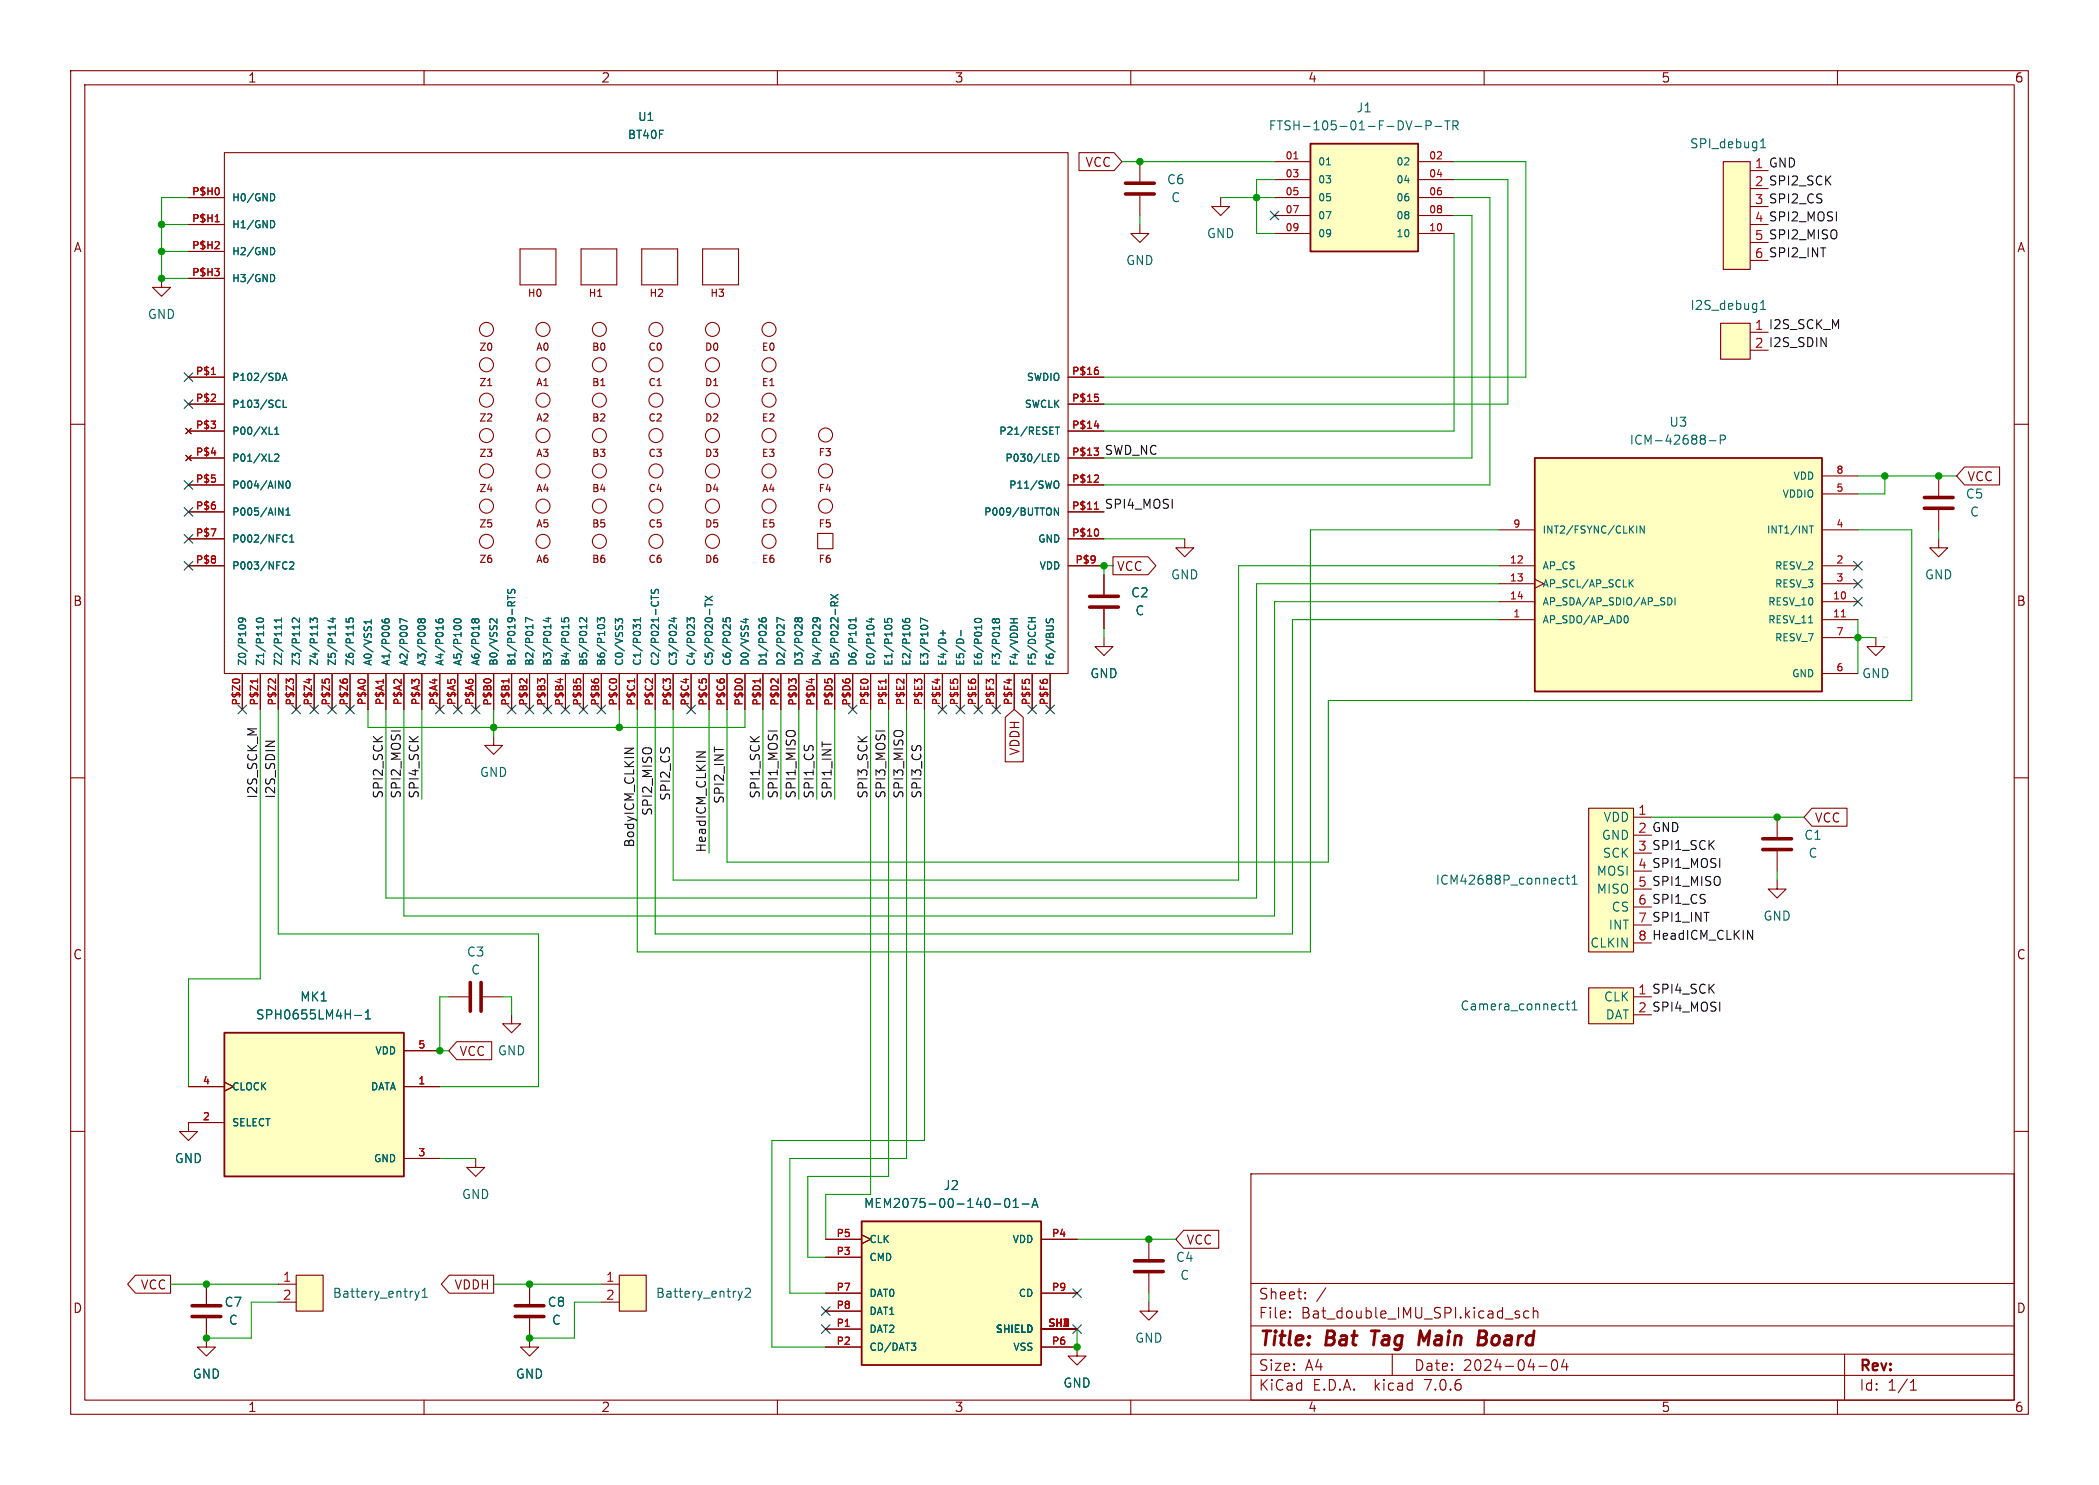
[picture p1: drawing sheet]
<svg xmlns="http://www.w3.org/2000/svg" width="297mm" height="210mm" viewBox="0 0 297 210" stroke-linecap="round" stroke-linejoin="round" font-family="sans-serif">
<g fill="none" stroke="#840000" stroke-width=".15">
<path d="M10 10h277v190h-277zM12 12h273v186h-273zM60 10v2M110 10v2M160 10v2M210 10v2M260 10v2M22.9 39.4v1.2h1.2l-1.2 1.3-1.3-1.3h1.3M26.7 27.9h5M26.7 31.8h5M26.7 35.6h5M26.7 39.4h5"/>
<path d="M31.7 21.6h119.4v73.7h-119.4zM73.6 35.2h5.1v5.1h-5.1zM82.2 35.2h5.1v5.1h-5.1zM90.8 35.2h5.1v5.1h-5.1zM99.4 35.2h5.1v5.1h-5.1zM152.7 21.6h4.9l1.1 1.3-1.1 1.2h-4.9zM161.3 31.8v1.2h1.3l-1.3 1.3-1.3-1.3h1.3M161.3 22.9v2.8M161.3 27.7v2.8M172.7 27.9v1.3h1.3l-1.3 1.3-1.3-1.3h1.3M180.3 27.9h5.1M180.3 22.9h5.1"/>
<path d="M180.3 25.4h5.1M180.3 30.5h5.1M180.3 33h5.1M200.7 27.9h5M200.7 22.9h5M200.7 25.4h5M200.7 30.5h5M200.7 33h5M243.8 22.9h3.8v15.2h-3.8zM247.6 24.1h2.6M247.6 29.2h2.6M247.6 34.3h2.6"/>
<path d="M247.6 36.8h2.6M10 60h2M26.7 53.3h5M26.7 57.2h5M69 54.5h.6M151.1 53.3h5.1M151.1 57.2h5.1M243.5 45.7h4.1v5.1h-4.1zM247.6 47h2.6M285 60h2M26.3 60.6l.8 .7M26.3 64.4l.8 .8"/>
<path d="M26.7 76.2h5M26.7 72.4h5M26.7 68.6h5M26.7 64.8h5M26.7 61h5M27.1 60.6l-.8 .7M27.1 64.4l-.8 .8M115.7 75.4h2.2v2.2h-2.2zM151.1 76.2h5.1M151.1 72.4h5.1M151.1 68.6h5.1M151.1 64.8h5.1"/>
<path d="M151.1 61h5.1M157.5 78.7h4.9l1.2 1.3-1.2 1.3h-4.9zM167.6 76.2v1.3h1.3l-1.3 1.2-1.2-1.2h1.2M212.1 74.9h5.1M257.8 74.9h5.1M257.8 69.9h5.1M257.8 67.3h5.1M274.3 76.2v1.3h1.3l-1.3 1.2-1.3-1.2h1.3M274.3 67.3v2.8M274.3 72.1v2.8M278 66h4.9v2.6h-4.9l-1.1-1.3zM26.7 80h5"/>
<path d="M34.3 95.3v5M36.8 95.3v5M39.4 95.3v5M41.9 95.3v5M44.4 95.3v5M47 95.3v5M49.5 95.3v5M52.1 95.3v5M54.6 95.3v5M57.1 95.3v5M59.7 95.3v5M62.2 95.3v5"/>
<path d="M64.8 95.3v5M67.3 95.3v5M69.8 95.3v5M72.4 95.3v5M74.9 95.3v5M77.5 95.3v5M80 95.3v5M82.5 95.3v5M85.1 95.3v5M87.6 95.3v5M90.2 95.3v5M92.7 95.3v5"/>
<path d="M95.2 95.3v5M97.8 95.3v5M100.3 95.3v5M102.9 95.3v5M105.4 95.3v5M107.9 95.3v5M110.5 95.3v5M113 95.3v5M115.6 95.3v5M118.1 95.3v5M120.6 95.3v5M123.2 95.3v5"/>
<path d="M125.7 95.3v5M128.3 95.3v5M130.8 95.3v5M133.3 95.3v5M135.9 95.3v5M138.4 95.3v5M141 95.3v5M143.5 95.3v5M146 95.3v5M148.6 95.3v5M151.1 80h5.1M156.2 90.2v1.2h1.3l-1.3 1.3-1.3-1.3h1.3"/>
<path d="M156.2 81.3v2.8M156.2 86.1v2.8M212.1 80h5.1M212.1 87.6h5.1M212.1 85.1h5.1M212.1 82.6h5.1M217.2 81.9l1.2 .7-1.2 .6M257.8 80h5.1M257.8 87.6h5.1M257.8 85.1h5.1M257.8 82.6h5.1M257.8 95.3h5.1"/>
<path d="M257.8 90.2h5.1M265.4 90.2v1.2h1.3l-1.3 1.3-1.2-1.3h1.2M10 110h2M69.8 104.1v1.3h1.3l-1.3 1.3-1.2-1.3h1.2M142.2 101.4l1.3-1.1 1.3 1.1v6.3h-2.6zM224.8 114.3h6.3v20.3h-6.3zM231.1 115.6h2.6M251.5 115.6v2.8M256.4 114.3h4.9v2.5h-4.9l-1.1-1.2zM285 110h2M224.8 139.7h6.3v5.1h-6.3zM231.1 120.7h2.6"/>
<path d="M231.1 125.7h2.6M231.1 128.3h2.6M231.1 130.8h2.6M231.1 133.4h2.6M251.5 124.5v1.2h1.2l-1.2 1.3-1.3-1.3h1.3M251.5 120.4v2.8M10 160h2M26.7 153.7h5M31.7 153l1.3 .7-1.3 .6M31.7 158.8h-5v1.2h1.2l-1.2 1.3-1.3-1.3h1.3M57.1 153.7h5.1M57.1 148.6h5.1"/>
<path d="M63.5 141h2.8M64.6 147.3h5v2.6h-5l-1.1-1.3zM68.3 141h2.8M72.4 143.5v1.3h1.3l-1.3 1.3-1.3-1.3h1.3M231.1 141h2.6M285 160h2M57.1 163.8h5.1M67.3 163.8v1.3h1.3l-1.3 1.3-1.3-1.3h1.3M116.8 177.8h5.1M116.8 175.3h5.1M121.9 174.6l1.3 .7-1.3 .6M147.3 175.3h5.1"/>
<path d="M162.6 175.3v2.8M167.5 174h4.9v2.5h-4.9l-1.1-1.2zM177 166h108v32h-108zM19.2 180.3h4.9v2.6h-4.9l-1.1-1.3zM29.2 186.4v4.1h1.3l-1.3 1.3-1.3-1.3h1.3M29.2 181.6v2.8M39.4 181.6h2.5M39.4 184.2h2.5M41.9 180.3h3.8v5.1h-3.8zM60 198v2M63.6 180.3h6.2v2.6h-6.2l-1.2-1.3zM74.9 186.4v4.1h1.3l-1.3 1.3-1.2-1.3h1.2"/>
<path d="M74.9 181.6v2.8M85.1 181.6h2.5M85.1 184.2h2.5M87.6 180.3h3.8v5.1h-3.8zM110 198v2M116.8 188h5.1M116.8 190.5h5.1M116.8 182.9h5.1M116.8 185.4h5.1M147.3 190.5h5.1v1.3h1.3l-1.3 1.2-1.3-1.2h1.3M147.3 188h5.1M147.3 182.9h5.1"/>
<path d="M160 198v2M162.6 184.2v1.2h1.2l-1.2 1.3-1.3-1.3h1.3M162.6 180.1v2.8M177 194.5h108M177 191.5h108M177 187.5h108M177 181.5h108M182.5 186.3h.1l-.1 .1M182.5 186.3v.1M182.5 185.5v.1M182.5 185.5h.1l-.1 .1M184.7 183.6v.1"/>
<path d="M184.7 183.6h-.1l.1 .1M184.7 182.8v.1M184.7 182.8h-.1l.1 .1M187.6 182.1l-1.3 2M197 191.5v3M210 198v2M214.6 185.9l.4 .1v.2l-.2 .2h-.3M214.6 185.4l.4 .1M216.3 185.5l-.4-.1-.3 .3v.4l.1 .2 .2 .1 .4-.1M217 185.5a.37 .37 0 0 1 .6 .1v.8M217 184.9v1.5M217.7 193.2h1.2"/>
<path d="M219.7 192.4a.36 .36 0 0 1 .3-.1 .36 .36 0 0 1 .3 .3 .77 .77 0 0 1-.4 1.2 .91 .91 0 0 1-.2-1.4zM221.3 192.2l-.3 1.1h.9M221.7 192.8v1M260 198v2M261 191.5v6.5M270.3 196.6h.9M270.3 195.5l.4-.4v1.5"/>
<circle cx="68.8" cy="51.6" r=".99"/>
<circle cx="68.8" cy="56.6" r=".99"/>
<circle cx="68.8" cy="46.6" r=".99"/>
<circle cx="76.8" cy="46.6" r=".99"/>
<circle cx="76.8" cy="56.6" r=".99"/>
<circle cx="76.8" cy="51.6" r=".99"/>
<circle cx="84.8" cy="56.6" r=".99"/>
<circle cx="84.8" cy="51.6" r=".99"/>
<circle cx="84.8" cy="46.6" r=".99"/>
<circle cx="92.8" cy="46.6" r=".99"/>
<circle cx="92.8" cy="51.6" r=".99"/>
<circle cx="92.8" cy="56.6" r=".99"/>
<circle cx="100.8" cy="56.6" r=".99"/>
<circle cx="100.8" cy="46.6" r=".99"/>
<circle cx="100.8" cy="51.6" r=".99"/>
<circle cx="108.8" cy="51.6" r=".99"/>
<circle cx="108.8" cy="56.6" r=".99"/>
<circle cx="108.8" cy="46.6" r=".99"/>
<circle cx="68.8" cy="76.6" r=".99"/>
<circle cx="68.8" cy="61.6" r=".99"/>
<circle cx="68.8" cy="71.6" r=".99"/>
<circle cx="68.8" cy="66.6" r=".99"/>
<circle cx="76.8" cy="71.6" r=".99"/>
<circle cx="76.8" cy="66.6" r=".99"/>
<circle cx="76.8" cy="76.6" r=".99"/>
<circle cx="76.8" cy="61.6" r=".99"/>
<circle cx="84.8" cy="76.6" r=".99"/>
<circle cx="84.8" cy="61.6" r=".99"/>
<circle cx="84.8" cy="66.6" r=".99"/>
<circle cx="84.8" cy="71.6" r=".99"/>
<circle cx="92.8" cy="71.6" r=".99"/>
<circle cx="92.8" cy="61.6" r=".99"/>
<circle cx="92.8" cy="66.6" r=".99"/>
<circle cx="92.8" cy="76.6" r=".99"/>
<circle cx="100.8" cy="71.6" r=".99"/>
<circle cx="100.8" cy="66.6" r=".99"/>
<circle cx="100.8" cy="76.6" r=".99"/>
<circle cx="100.8" cy="61.6" r=".99"/>
<circle cx="108.8" cy="61.6" r=".99"/>
<circle cx="108.8" cy="71.6" r=".99"/>
<circle cx="108.8" cy="76.6" r=".99"/>
<circle cx="108.8" cy="66.6" r=".99"/>
<circle cx="116.8" cy="66.6" r=".99"/>
<circle cx="116.8" cy="71.6" r=".99"/>
<circle cx="116.8" cy="61.5" r=".99"/>
</g>
<path d="M194 188.2h1.2M194.6 188.2l-.3 2M201 188.2l.5 1.4 .8-1.4M209.2 189.2h.7M209.4 188.2h.6a.49 .49 0 0 1 .4 .5 .49 .49 0 0 1-.5 .5M209.9 189.2l.3 .1a.58 .58 0 0 1-.3 .9h-.8" fill="none" stroke="#840000" stroke-width=".4"/>
<g fill="none" stroke="#840000" stroke-width=".51">
<path d="M159.3 25.9h4M159.3 27.4h4M272.3 70.4h4.1M272.3 71.9h4.1M154.2 84.3h4M154.2 85.9h4M249.4 118.6h4.1M66.5 138.9v4.1M68.1 138.9v4.1M249.4 120.1h4.1M160.5 178.3h4.1M160.5 179.8h4.1"/>
<path d="M27.2 184.7h4M27.2 186.2h4M72.9 184.7h4.1M72.9 186.2h4.1"/>
</g>
<g fill="#ffffc2" stroke="#ffffc2" stroke-width=".14">
<path d="M243.8 22.9h3.8v15.2h-3.8z"/>
<path d="M243.5 45.7h4.1v5.1h-4.1z"/>
<path d="M217.2 64.8h40.6v33h-40.6z"/>
<path d="M185.4 20.3h15.3v15.3h-15.3z"/>
<path d="M121.9 172.7h25.4v20.3h-25.4z"/>
<path d="M224.8 114.3h6.3v20.3h-6.3z"/>
<path d="M224.8 139.7h6.3v5.1h-6.3z"/>
<path d="M31.7 146.1h25.4v20.3h-25.4z"/>
<path d="M41.9 180.3h3.8v5.1h-3.8z"/>
<path d="M87.6 180.3h3.8v5.1h-3.8z"/>
</g>
<g fill="none" stroke="#006464" stroke-width=".15">
<path d="M200.2 17.9h1M201.8 17.8l.6-.1 .1-.2-.1-.3-.1-.1h-.5v1.3M203 17.9h1M204.4 17.1h.8M204.8 17.1v1.3M205.6 17.8l.6-.1 .1-.2v-.3l-.2-.1h-.5v1.3M205.9 17.8l.4 .6M249.1 20l.4-.4v1.3M38.5 27.4a.55 .55 0 0 1 .4 .5 .55 .55 0 0 1-.4 .5M38.5 31.2a.55 .55 0 0 1 .4 .5 .55 .55 0 0 1-.4 .5M38.5 35a.55 .55 0 0 1 .4 .5 .55 .55 0 0 1-.4 .5M38.5 38.8a.55 .55 0 0 1 .4 .5 .55 .55 0 0 1-.4 .5"/>
<path d="M187.7 23.3h.6M249.1 20.9h.7M39.9 53.8l.4-1 .3 1M40 53.5h.5M40.1 56.6v1h.5M249.1 42.9l.4-.4v1.3M249.1 43.8h.7M38.1 61.4h.5M38.9 64.3l.4-.1 .1 .3-.6 .7h.6M38.9 61.4h.5M38.9 60.7l.3-.3v1M39.4 71.8l.6 1.1v-1.1"/>
<path d="M40.3 75.6l.3 .1M40.5 72.9h.5M40.5 72.1l.3-.3v1.1M40.6 79.5v.1M40.6 68.1l.1-.1a.54 .54 0 0 1 .4 .5 .54 .54 0 0 1-.4 .5 .68 .68 0 0 1-.1-.9zM40.6 76.6l-.3 .1M41 76.7h.6M41 75.9l.3-.3v1.1M41 79.6l.4-.1 .2 .2-.7 .8h.7M149.2 64.2a.51 .51 0 0 1 .6 .5 .51 .51 0 0 1-.6 .5zM149.3 68.1l.1-.1a.34 .34 0 0 1 .4 .4v.3a.34 .34 0 0 1-.2 .3 .34 .34 0 0 1-.3 0M149.3 60.4h.6"/>
<path d="M149.6 60.4v1M149.8 71.8v1.1l-.6-1.1v1.1M231.6 74.4v1M232.7 74.4v1l-.6-1v1M241.8 62.3h1M243.4 62.2l.6-.1 .1-.1v-.3l-.2-.2h-.5v1.3M256 74.4h.6M256.3 74.4v1M33.8 88.5l.3-.1 .6 .1M34.2 87.4l.2 .2-.1 .3-.1 .1-.4-.1-.1-.3 .1-.1a.67 .67 0 0 1 1 .2v.2M36.4 87.5a.55 .55 0 0 1 .9 .2 .58 .58 0 0 1-1 0zM37.3 88.4v.6"/>
<path d="M39.8 87.4v.6M39.8 88.4v.6M39.8 88.7h-1l.2 .1M39.8 87.7h-1l.3 .3M40.6 80.4h.1M42.4 87.4v.6l-.8-.6-.2 .2 .1 .4M42.4 88.4v.6M43.9 88v-.6l.4 .3 .1-.2h.4l.1 .1-.1 .4M44.9 88.4v.6M46.8 87.5h.7M47.1 87.4v.6l-.7-.3M47.5 88.4v.6"/>
<path d="M49 87.5v.4l.5 .1-.1-.2v-.3l.2-.1 .3 .1 .1 .1-.1 .4M50 88.4v.6M52.5 87.7v.5M52.5 87.9h-1l.3 .3M54.1 87.6v.3a.68 .68 0 0 0 1 0l-.1-.3-.4-.1-.2 .2 .1 .3 .1 .1M57.6 87.9l-1-.4v.6M59.6 87.7l-.2-.2-.3 .2 .1 .3 .1 .1 .3-.2M59.6 87.7l.2-.2 .3 .1 .1 .1-.1 .3-.1 .1h-.2l-.2-.2M59.6 87.7v.2M61.7 87.6v.3a.68 .68 0 0 0 1 0l-.1-.3-.3-.1-.2 .2v.3l.2 .1M64.3 87.7a.6 .6 0 0 1 .9 .1 .58 .58 0 0 1-1-.1zM67.2 87.7l-.2-.2-.2 .2v.3l.1 .1 .3-.2"/>
<path d="M67.2 87.7l.2-.2 .3 .1 .1 .1-.1 .3-.1 .1h-.2l-.2-.2M67.2 87.7v.2M70.3 87.5v.6l-.7-.6-.3 .2 .1 .4M71.8 84.2v.6M71.8 84.5h1.1M71.9 83.3l-.1 .4 .2 .2 .3-.1 .2-.4h.3l.1 .1-.1 .4M75.4 88.3v.6M75.4 87.7l-1-.4v.7M77.3 87.5h.6M77.6 87.3v.6l-.7-.2M77.9 88.3v.6M79.5 87.4v.5h.4l-.1-.1 .1-.3 .1-.1h.4l.1 .2-.1 .3"/>
<path d="M80.5 88.3v.6M83 87.4v.6l-.7-.6-.3 .2 .1 .3M83 88.3v.6M84.5 88v-.6l.4 .3 .1-.3h.5l.1 .2-.1 .4M84.7 88.4h.7M88.1 88v-.3l-.2-.2-.3 .1-.1 .2-.4-.3v.6M90 88.5l.2-.2h.2l.2 .2M90 88.7l-.4-.4v.7M90.6 87.4v.5M90.6 87.7h-1l.3 .2M92.2 84.5h1M92.2 84.2v.6"/>
<path d="M92.2 83.3v.4l.1 .2 .3-.1 .2-.4h.3l.1 .1-.1 .4M95 87.5h.7M95.4 87.3v.6l-.8-.2M97.2 88v-.6l.4 .3 .1-.3h.5l.1 .2-.1 .4M99.8 85.2v.6M99.8 85.5h1M99.8 84.3l1 .7M100.8 84.3l-1 .7M102.3 87.4v.5h.5l-.1-.1 .1-.3 .1-.1h.3l.1 .2-.1 .3M105.2 87.6h.7M105.5 87.5v.6l-.7-.3M107.4 87.5v.2a.68 .68 0 0 0 1 0l-.1-.3h-.3l-.2 .2v.2l.2 .1"/>
<path d="M111 87.7l-1.1-.4v.7M112.9 87.6l-.2-.2-.2 .2v.2l.2 .1 .2-.2M112.9 87.6l.2-.2h.3l.1 .2-.1 .2-.1 .1h-.3l-.1-.2M112.9 87.6v.1M115.5 87.4l.1 .2v.2l-.1 .1-.4-.1-.1-.2 .1-.2a.67 .67 0 0 1 .9 .3v.1M117.6 84.1l1 .6M118.1 85.7l-.1-.5-.1-.1h-.2l-.1 .6h1M118.6 85.1l-.5 .3M118.6 84.1l-1 .6M120.1 88.6a.64 .64 0 0 1 1 0M121.1 87.7h-1l.3 .2M121.1 87.4v.5"/>
<path d="M123 87.6h.7M123.3 87.4v.6l-.7-.2M125.2 87.5v.5h.5l-.1-.1v-.3l.2-.1h.3l.1 .2-.1 .3M127.7 87.6l.1 .2a.68 .68 0 0 0 .9 0l-.1-.3h-.3l-.2 .2 .1 .2 .1 .1M131.3 87.8l-1-.4v.7M133 89.5h.8M133.4 89.2v.7M136 89.2v.7M137.9 87.6a.6 .6 0 0 1 1 .2 .58 .58 0 0 1-1-.1zM140.9 87.7l-.2-.2-.3 .2 .1 .3 .1 .1 .3-.2M140.9 87.7l.1-.2 .3 .1 .1 .1v.3l-.2 .1h-.2l-.1-.2M140.9 87.7v.2"/>
<path d="M143 87.5h1M143.4 87.5v.6M145.5 87.4h1M146 87.4v.5M148.1 87.5v.5M149.1 87.9l-.1-.3-.2-.1-.2 .1-.1 .4M230.1 87.1a.64 .64 0 0 1 0 1M230.7 82.4l.4 .6M231.1 82l-.6 .6M236 84.5a.51 .51 0 0 1 .6 .5 .51 .51 0 0 1-.6 .6M237 84.5v1.1M255.9 88.1h.6"/>
<path d="M220.7 125h.5M220.7 124.3h.5M221.6 124.2h.5M221.8 123.8v1.1v.1h.3M222.4 125h.8M222.4 124.1l.4-.3v1.2M50.2 143.6h1M51.7 144.1h.7M51.7 143.2l.4-.4v1.3M221.6 142h.5M221.8 141.5v1.1v.2h.3M222.4 141.9l.4-.4v1.3"/>
<path d="M222.4 142.8h.8M140.6 170.3h1M142.3 169.6l.2-.1a.69 .69 0 0 1 .3 1.1l-.2 .2a.68 .68 0 0 1-.3-1.2zM143.4 170.8h.7M143.4 169.9l.3-.4v1.3M144.6 170.3h1M146 170.8l.4-1.3 .5 1.3M146.1 170.4h.6M58.7 182.6l.3 .9M59 183.5l-.1 .3-.2 .1M59.3 182.6l-.3 .9M59.7 183.5h.8"/>
<path d="M59.7 182.6l.4-.4v1.3M105 182.6l-.3 .9M105.5 182.3l.1-.1h.3l.2 .1 .1 .3-.1 .1-.7 .8h.8M128.9 189.9h.7l-.4 .4M129.4 190.3l.2 .2v.3l-.2 .2"/>
</g>
<g fill="none" stroke="#a90000" stroke-width=".15">
<path d="M30.4 31.4h.6M183.1 22.5h.6M29.9 53h.6M154.9 55.7h.5M155.1 51.9h.2M155.2 52.3l.2 .2v.3l-.2 .2M155.2 56.1l.2 .2v.3l-.2 .2M155.3 59.9v.7M154.8 63.4h.6l-.3 .4M154.9 72h.5M154.9 60.2h.6M155 71.1l.1-.1v1"/>
<path d="M155.2 63.8l.2 .1v.3l-.2 .2M155.2 67.2l.2 .2v.2l-.6 .6h.6M155.3 74.8l.1 .4-.1 .6M33.1 96.1h.6M36.4 96v.6M38.1 96.1h.3M39 96v.7M40.9 96.4l-.4-.4v.7M41 96.1h.4M43.7 96v.6M46.1 96.1h.4M48.6 96.1h.4"/>
<path d="M54.2 96.1v.6M72 96v.6M73.6 96h.4M74.5 96v.6M79.3 96v.6M81.6 96h.5M89.8 96v.6M107.6 96v.6M125.3 96v.6M260.5 87.2h.6"/>
</g>
<path d="M185.4 20.3h15.3v15.3h-15.3zM217.2 64.8h40.6v33h-40.6zM31.7 146.1h25.4v20.3h-25.4zM121.9 172.7h25.4v20.3h-25.4z" fill="none" stroke="#840000" stroke-width=".25"/>
<path d="M88.4 105.8h1.3l-1.3 .7M98.5 106.3h1.3l-1.3 .8M247.3 131.6l.7 1.2v-1.2" fill="none" stroke="#0f0f0f" stroke-width=".15"/>
<g fill="none" stroke="#009600" stroke-width=".15">
<path d="M22.9 31.8h3.8M22.9 35.6h3.8M26.7 27.9h-3.8v11.5h3.8M158.7 22.9h21.6M161.3 30.5v1.3M172.7 27.9h7.6M180.3 25.4h-2.5v7.6h2.5M205.7 30.5h2.6v34.3h-52.1M205.7 27.9h5.1v40.7h-54.6M205.7 25.4h7.7v31.8h-57.2M205.7 22.9h10.2v30.4h-59.7M205.7 33v28h-49.5"/>
<path d="M156.2 76.2h11.4M212.1 74.9h-26.7v59.7h-95.2v-34.3M262.9 67.3h14M262.9 74.9h7.6v24.2h-82.5v22.8h-85.1v-21.6M266.7 67.3v2.6h-3.8M274.3 74.9v1.3M156.2 88.9v1.3M157.5 80h-1.3v1.3M212.1 80h-36.8v44.5h-80.1v-24.2M212.1 85.1h-31.8v44.4h-123.2v-29.2M212.1 82.6h-34.3v44.4h-123.2v-26.7M212.1 87.6h-29.2v44.5h-90.2v-31.8"/>
<path d="M262.9 90.2h2.5M262.9 87.6v7.7M36.8 100.3v38.1h-10.1v15.3M39.4 100.3v31.8h36.8v21.6h-14M52.1 100.3v2.6h53.3v-2.6M59.7 100.3v12.7M69.8 100.3v3.8M87.6 100.3v2.6M100.3 100.3v20.4M107.9 100.3v12.7M110.5 100.3v12.7M113 100.3v12.7"/>
<path d="M115.6 100.3v12.7M118.1 100.3v12.7M123.2 100.3v68.6h-6.4v6.4M125.7 100.3v66.1h-11.4v11.4h2.5M128.3 100.3v63.5h-16.5v19.1h5M130.8 100.3v61h-21.6v29.2h7.6M233.7 115.6h21.6M251.5 123.2v1.3M63.5 141h-1.3v7.6h1.3M71.1 141h1.3v2.5M62.2 163.8h5.1M152.4 175.3h14"/>
<path d="M24.1 181.6h15.3M39.4 184.2h-3.8v5h-6.4M69.8 181.6h15.3M85.1 184.2h-3.8v5h-6.4M152.4 188v2.5M162.6 182.9v1.3"/>
</g>
<g fill="none" stroke="#000084" stroke-width=".15">
<path d="M179.7 29.9l1.2 1.2M180.9 29.9l-1.2 1.2M26.1 52.7l1.2 1.2M26.1 56.5l1.2 1.3M27.3 52.7l-1.2 1.2M27.3 56.5l-1.2 1.3M26.1 75.6l1.2 1.2M26.1 68l1.2 1.2M26.1 71.8l1.2 1.2M26.1 79.4l1.2 1.2M27.3 75.6l-1.2 1.2M27.3 68l-1.2 1.2"/>
<path d="M27.3 71.8l-1.2 1.2M27.3 79.4l-1.2 1.2M262.3 79.4l1.2 1.2M263.5 79.4l-1.2 1.2M33.7 99.7l1.2 1.2M34.9 99.7l-1.2 1.2M41.3 99.7l1.2 1.2M42.5 99.7l-1.2 1.2M43.8 99.7l1.3 1.2M45.1 99.7l-1.3 1.2M46.4 99.7l1.2 1.2M47.6 99.7l-1.2 1.2"/>
<path d="M48.9 99.7l1.2 1.2M50.1 99.7l-1.2 1.2M61.6 99.7l1.2 1.2M62.8 99.7l-1.2 1.2M64.2 99.7l1.2 1.2M65.4 99.7l-1.2 1.2M66.7 99.7l1.2 1.2M67.9 99.7l-1.2 1.2M71.8 99.7l1.2 1.2M73 99.7l-1.2 1.2M74.3 99.7l1.2 1.2M75.5 99.7l-1.2 1.2"/>
<path d="M76.9 99.7l1.2 1.2M78.1 99.7l-1.2 1.2M79.4 99.7l1.2 1.2M80.6 99.7l-1.2 1.2M81.9 99.7l1.3 1.2M83.2 99.7l-1.3 1.2M84.5 99.7l1.2 1.2M85.7 99.7l-1.2 1.2M97.2 99.7l1.2 1.2M98.4 99.7l-1.2 1.2M120 99.7l1.3 1.2M121.3 99.7l-1.3 1.2"/>
<path d="M132.7 99.7l1.3 1.2M134 99.7l-1.3 1.2M135.3 99.7l1.2 1.2M136.5 99.7l-1.2 1.2M137.8 99.7l1.2 1.2M139 99.7l-1.2 1.2M140.4 99.7l1.2 1.2M141.6 99.7l-1.2 1.2M145.4 99.7l1.3 1.2M146.7 99.7l-1.3 1.2M148 99.7l1.2 1.2M149.2 99.7l-1.2 1.2"/>
<path d="M262.3 81.9l1.2 1.3M262.3 84.5l1.2 1.2M263.5 81.9l-1.2 1.3M263.5 84.5l-1.2 1.2M116.2 184.8l1.2 1.2M116.2 187.4l1.2 1.2M117.4 184.8l-1.2 1.2M117.4 187.4l-1.2 1.2M151.8 187.4l1.2 1.2M151.8 182.3l1.2 1.2M153 187.4l-1.2 1.2M153 182.3l-1.2 1.2"/>
</g>
<g fill="#009600" stroke="#009600" stroke-width=".15">
<circle cx="22.9" cy="39.4" r=".46"/>
<circle cx="69.8" cy="102.9" r=".46"/>
<circle cx="22.9" cy="35.6" r=".46"/>
<circle cx="22.9" cy="31.8" r=".46"/>
<circle cx="262.9" cy="90.2" r=".46"/>
<circle cx="274.3" cy="67.3" r=".46"/>
<circle cx="251.5" cy="115.6" r=".46"/>
<circle cx="161.3" cy="22.9" r=".46"/>
<circle cx="156.2" cy="80" r=".46"/>
<circle cx="29.2" cy="189.2" r=".46"/>
<circle cx="62.2" cy="148.6" r=".46"/>
<circle cx="74.9" cy="181.6" r=".46"/>
<circle cx="29.2" cy="181.6" r=".46"/>
<circle cx="74.9" cy="189.2" r=".46"/>
<circle cx="87.6" cy="102.9" r=".46"/>
<circle cx="162.6" cy="175.3" r=".46"/>
<circle cx="152.4" cy="190.5" r=".46"/>
<circle cx="266.7" cy="67.3" r=".46"/>
<circle cx="177.8" cy="27.9" r=".46"/>
</g>
<g font-size="2.8" fill="#840000">
<text x="178" y="190.9">Title:</text>
<text x="187.7" y="190.9">Bat</text>
<text x="194.9" y="190.9">Tag</text>
<text x="202.4" y="190.9">Main</text>
<text x="211.6" y="190.9">Board</text>
</g>
<g font-size="2.1" fill="#840000">
<text x="178" y="184">Sheet:</text>
<text x="178" y="186.7">File:</text>
<text x="184.1" y="186.7">Bat_double_IMU_SPI.kicad_sch</text>
<text x="178" y="196.9">KiCad</text>
<text x="178" y="194.1">Size:</text>
<text x="184.7" y="194.1">A4</text>
<text x="185.7" y="196.9">E.D.A.</text>
<text x="194.6" y="196.9">kicad</text>
<text x="200" y="194.1">Date:</text>
<text x="201.8" y="196.9">7.0.6</text>
<text x="207" y="194.1">2024-04-04</text>
<text x="263" y="194.3">Rev:</text>
<text x="263" y="196.9">Id:</text>
<text x="267.1" y="196.9">1/1</text>
</g>
<g font-size="1.8" fill="#840000">
<text x="35" y="11.9">1</text>
<text x="85" y="11.9">2</text>
<text x="135" y="11.9">3</text>
<text x="185" y="11.9">4</text>
<text x="235" y="11.9">5</text>
<text x="285" y="11.9">6</text>
<text x="153.5" y="23.8">VCC</text>
<text x="10.3" y="35.9">A</text>
<text x="285.3" y="35.9">A</text>
<text x="278.3" y="68.3">VCC</text>
<text x="158" y="81">VCC</text>
<text x="10.3" y="85.9">B</text>
<text x="285.3" y="85.9">B</text>
<text x="144.5" y="106.9" transform="rotate(-90 144.5 106.9)">VDDH</text>
<text x="256.7" y="116.5">VCC</text>
<text x="10.3" y="135.9">C</text>
<text x="285.3" y="135.9">C</text>
<text x="64.9" y="149.5">VCC</text>
<text x="167.8" y="176.2">VCC</text>
<text x="10.3" y="185.9">D</text>
<text x="19.8" y="182.6">VCC</text>
<text x="64.2" y="182.6">VDDH</text>
<text x="285.3" y="185.9">D</text>
<text x="35" y="199.9">1</text>
<text x="85" y="199.9">2</text>
<text x="135" y="199.9">3</text>
<text x="185" y="199.9">4</text>
<text x="235" y="199.9">5</text>
<text x="285" y="199.9">6</text>
</g>
<g font-size="1.8" fill="#006464">
<text x="191.8" y="16.1">J1</text>
<text x="179.4" y="18.6">FTSH-105-01-F-DV-P-TR</text>
<text x="239" y="21.2">SPI_debug1</text>
<text x="165" y="26.3">C6</text>
<text x="165.6" y="28.8">C</text>
<text x="170.7" y="33.9">GND</text>
<text x="159.3" y="37.7">GND</text>
<text x="20.8" y="45.3">GND</text>
<text x="239.1" y="44">I2S_debug1</text>
<text x="230.5" y="63.1">ICM-42688-P</text>
<text x="236.1" y="60.6">U3</text>
<text x="278.1" y="70.7">C5</text>
<text x="278.7" y="73.3">C</text>
<text x="165.6" y="82.1">GND</text>
<text x="272.3" y="82.1">GND</text>
<text x="159.9" y="84.7">C2</text>
<text x="160.6" y="87.2">C</text>
<text x="154.2" y="96.1">GND</text>
<text x="263.4" y="96.1">GND</text>
<text x="67.8" y="110.1">GND</text>
<text x="226.6" y="119">GND</text>
<text x="226.8" y="116.4">VDD</text>
<text x="255.2" y="119">C1</text>
<text x="203" y="125.3">ICM42688P_connect1</text>
<text x="225.8" y="124.1">MOSI</text>
<text x="226.7" y="121.5">SCK</text>
<text x="255.8" y="121.5">C</text>
<text x="225.8" y="126.6">MISO</text>
<text x="227.5" y="131.7">INT</text>
<text x="227.9" y="129.1">CS</text>
<text x="249.4" y="130.4">GND</text>
<text x="66" y="135.5">C3</text>
<text x="224.9" y="134.2">CLKIN</text>
<text x="42.4" y="141.8">MK1</text>
<text x="66.6" y="138">C</text>
<text x="206.6" y="143.1">Camera_connect1</text>
<text x="226.9" y="141.8">CLK</text>
<text x="36.1" y="144.4">SPH0655LM4H-1</text>
<text x="70.4" y="149.5">GND</text>
<text x="227.1" y="144.4">DAT</text>
<text x="24.6" y="164.7">GND</text>
<text x="65.3" y="169.8">GND</text>
<text x="122.2" y="171">MEM2075-00-140-01-A</text>
<text x="133.4" y="168.5">J2</text>
<text x="166.3" y="178.7">C4</text>
<text x="31.7" y="185">C7</text>
<text x="47" y="183.7">Battery_entry1</text>
<text x="77.4" y="185">C8</text>
<text x="92.7" y="183.7">Battery_entry2</text>
<text x="166.9" y="181.2">C</text>
<text x="32.3" y="187.6">C</text>
<text x="78" y="187.6">C</text>
<text x="160.5" y="190.1">GND</text>
<text x="27.2" y="195.2">GND</text>
<text x="72.9" y="195.2">GND</text>
<text x="150.4" y="196.4">GND</text>
</g>
<g font-size="1.8" fill="#0f0f0f">
<text x="248.2" y="23.9">1 GND</text>
<text x="248.2" y="26.4">2 SPI2_SCK</text>
<text x="248.2" y="29">3 SPI2_CS</text>
<text x="248.2" y="31.5">4 SPI2_MOSI</text>
<text x="248.2" y="34">5 SPI2_MISO</text>
<text x="248.2" y="36.6">6 SPI2_INT</text>
<text x="248.2" y="46.7">1 I2S_SCK_M</text>
<text x="248.2" y="49.3">2 I2S_SDIN</text>
<text x="156.2" y="64.4">SWD_NC</text>
<text x="156.2" y="72">SPI4_MOSI</text>
<text x="36.5" y="113" transform="rotate(-90 36.5 113)">I2S_SCK_M</text>
<text x="39" y="113" transform="rotate(-90 39 113)">I2S_SDIN</text>
<text x="54.3" y="113" transform="rotate(-90 54.3 113)">SPI2_SCK</text>
<text x="56.8" y="113" transform="rotate(-90 56.8 113)">SPI2_MOSI</text>
<text x="59.3" y="113" transform="rotate(-90 59.3 113)">SPI4_SCK</text>
<text x="94.9" y="113.4" transform="rotate(-90 94.9 113.4)">SPI2_CS</text>
<text x="102.5" y="113.8" transform="rotate(-90 102.5 113.8)">SPI2_INT</text>
<text x="107.6" y="113" transform="rotate(-90 107.6 113)">SPI1_SCK</text>
<text x="110.1" y="113" transform="rotate(-90 110.1 113)">SPI1_MOSI</text>
<text x="112.7" y="113" transform="rotate(-90 112.7 113)">SPI1_MISO</text>
<text x="115.2" y="113" transform="rotate(-90 115.2 113)">SPI1_CS</text>
<text x="117.8" y="113" transform="rotate(-90 117.8 113)">SPI1_INT</text>
<text x="122.8" y="113" transform="rotate(-90 122.8 113)">SPI3_SCK</text>
<text x="125.4" y="113" transform="rotate(-90 125.4 113)">SPI3_MOSI</text>
<text x="127.9" y="113" transform="rotate(-90 127.9 113)">SPI3_MISO</text>
<text x="130.5" y="113" transform="rotate(-90 130.5 113)">SPI3_CS</text>
<text x="89.8" y="119.9" transform="rotate(-90 89.8 119.9)">BodyICM_CLKIN</text>
<text x="92.4" y="115.5" transform="rotate(-90 92.4 115.5)">SPI2_MISO</text>
<text x="231.7" y="117.9">2 GND</text>
<text x="100" y="120.7" transform="rotate(-90 100 120.7)">HeadICM_CLKIN</text>
<text x="231.7" y="120.4">3 SPI1_SCK</text>
<text x="231.7" y="122.9">4 SPI1_MOSI</text>
<text x="231.7" y="125.5">5 SPI1_MISO</text>
<text x="231.7" y="128">6 SPI1_CS</text>
<text x="231.7" y="130.6">7 SPI1_INT</text>
<text x="231.7" y="133.1">8 HeadICM_CLKIN</text>
<text x="231.7" y="140.7">1 SPI4_SCK</text>
<text x="231.7" y="143.3">2 SPI4_MOSI</text>
</g>
<g font-size="1.8" fill="#a90000">
<text x="231.7" y="115.3">1</text>
<text x="39.9" y="181.4">1</text>
<text x="39.9" y="183.9">2</text>
<text x="85.7" y="181.4">1</text>
<text x="85.7" y="183.9">2</text>
</g>
<g font-size="1.6" fill="#006464">
<text x="90.2" y="17.3">U1</text>
<text x="88.7" y="19.9">BT40F</text>
</g>
<g font-size="1.4" fill="#a90000">
<text x="181.8" y="22.6">01</text>
<text x="202.1" y="22.6">02</text>
<text x="27.1" y="27.7">P$H0</text>
<text x="181.8" y="25.1">03</text>
<text x="181.8" y="27.7">05</text>
<text x="202.1" y="25.1">04</text>
<text x="202.1" y="27.7">06</text>
<text x="27.1" y="31.5">P$H1</text>
<text x="27.1" y="35.3">P$H2</text>
<text x="181.8" y="30.2">07</text>
<text x="181.8" y="32.8">09</text>
<text x="202.1" y="30.2">08</text>
<text x="202.1" y="32.8">10</text>
<text x="27.1" y="39.1">P$H3</text>
<text x="27.6" y="53.1">P$1</text>
<text x="151.6" y="53.1">P$16</text>
<text x="27.6" y="56.9">P$2</text>
<text x="151.6" y="56.9">P$15</text>
<text x="27.6" y="60.7">P$3</text>
<text x="27.6" y="64.5">P$4</text>
<text x="151.6" y="64.5">P$13</text>
<text x="151.6" y="60.7">P$14</text>
<text x="27.6" y="68.3">P$5</text>
<text x="151.6" y="68.3">P$12</text>
<text x="259.7" y="69.6">5</text>
<text x="259.7" y="67.1">8</text>
<text x="27.6" y="72.1">P$6</text>
<text x="27.6" y="75.9">P$7</text>
<text x="151.6" y="75.9">P$10</text>
<text x="151.6" y="72.1">P$11</text>
<text x="214" y="74.7">9</text>
<text x="259.7" y="74.7">4</text>
<text x="27.6" y="79.8">P$8</text>
<text x="152.1" y="79.8">P$9</text>
<text x="213.5" y="79.8">12</text>
<text x="213.5" y="82.3">13</text>
<text x="259.7" y="79.8">2</text>
<text x="259.7" y="82.3">3</text>
<text x="213.5" y="84.8">14</text>
<text x="214" y="87.4">1</text>
<text x="259.3" y="84.8">10</text>
<text x="259.3" y="87.4">11</text>
<text x="259.7" y="89.9">7</text>
<text x="259.7" y="95">6</text>
<text x="34" y="99.9" transform="rotate(-90 34 99.9)">P$Z0</text>
<text x="36.6" y="99.9" transform="rotate(-90 36.6 99.9)">P$Z1</text>
<text x="39.1" y="99.9" transform="rotate(-90 39.1 99.9)">P$Z2</text>
<text x="41.7" y="99.9" transform="rotate(-90 41.7 99.9)">P$Z3</text>
<text x="44.2" y="99.9" transform="rotate(-90 44.2 99.9)">P$Z4</text>
<text x="46.7" y="99.9" transform="rotate(-90 46.7 99.9)">P$Z5</text>
<text x="49.3" y="99.9" transform="rotate(-90 49.3 99.9)">P$Z6</text>
<text x="51.8" y="99.8" transform="rotate(-90 51.8 99.8)">P$A0</text>
<text x="54.4" y="99.8" transform="rotate(-90 54.4 99.8)">P$A1</text>
<text x="56.9" y="99.8" transform="rotate(-90 56.9 99.8)">P$A2</text>
<text x="59.4" y="99.8" transform="rotate(-90 59.4 99.8)">P$A3</text>
<text x="62" y="99.8" transform="rotate(-90 62 99.8)">P$A4</text>
<text x="64.5" y="99.8" transform="rotate(-90 64.5 99.8)">P$A5</text>
<text x="67.1" y="99.8" transform="rotate(-90 67.1 99.8)">P$A6</text>
<text x="69.6" y="99.9" transform="rotate(-90 69.6 99.9)">P$B0</text>
<text x="72.1" y="99.9" transform="rotate(-90 72.1 99.9)">P$B1</text>
<text x="74.7" y="99.9" transform="rotate(-90 74.7 99.9)">P$B2</text>
<text x="77.2" y="99.9" transform="rotate(-90 77.2 99.9)">P$B3</text>
<text x="79.8" y="99.9" transform="rotate(-90 79.8 99.9)">P$B4</text>
<text x="82.3" y="99.9" transform="rotate(-90 82.3 99.9)">P$B5</text>
<text x="84.8" y="99.9" transform="rotate(-90 84.8 99.9)">P$B6</text>
<text x="87.4" y="99.9" transform="rotate(-90 87.4 99.9)">P$C0</text>
<text x="89.9" y="99.9" transform="rotate(-90 89.9 99.9)">P$C1</text>
<text x="92.5" y="99.9" transform="rotate(-90 92.5 99.9)">P$C2</text>
<text x="95" y="99.9" transform="rotate(-90 95 99.9)">P$C3</text>
<text x="97.5" y="99.9" transform="rotate(-90 97.5 99.9)">P$C4</text>
<text x="100.1" y="99.9" transform="rotate(-90 100.1 99.9)">P$C5</text>
<text x="102.6" y="99.9" transform="rotate(-90 102.6 99.9)">P$C6</text>
<text x="105.2" y="99.9" transform="rotate(-90 105.2 99.9)">P$D0</text>
<text x="107.7" y="99.9" transform="rotate(-90 107.7 99.9)">P$D1</text>
<text x="110.2" y="99.9" transform="rotate(-90 110.2 99.9)">P$D2</text>
<text x="112.8" y="99.9" transform="rotate(-90 112.8 99.9)">P$D3</text>
<text x="115.3" y="99.9" transform="rotate(-90 115.3 99.9)">P$D4</text>
<text x="117.9" y="99.9" transform="rotate(-90 117.9 99.9)">P$D5</text>
<text x="120.4" y="99.9" transform="rotate(-90 120.4 99.9)">P$D6</text>
<text x="122.9" y="99.9" transform="rotate(-90 122.9 99.9)">P$E0</text>
<text x="125.5" y="99.9" transform="rotate(-90 125.5 99.9)">P$E1</text>
<text x="128" y="99.9" transform="rotate(-90 128 99.9)">P$E2</text>
<text x="130.6" y="99.9" transform="rotate(-90 130.6 99.9)">P$E3</text>
<text x="133.1" y="99.9" transform="rotate(-90 133.1 99.9)">P$E4</text>
<text x="135.6" y="99.9" transform="rotate(-90 135.6 99.9)">P$E5</text>
<text x="138.2" y="99.9" transform="rotate(-90 138.2 99.9)">P$E6</text>
<text x="140.7" y="99.8" transform="rotate(-90 140.7 99.8)">P$F3</text>
<text x="143.3" y="99.8" transform="rotate(-90 143.3 99.8)">P$F4</text>
<text x="145.8" y="99.8" transform="rotate(-90 145.8 99.8)">P$F5</text>
<text x="148.3" y="99.8" transform="rotate(-90 148.3 99.8)">P$F6</text>
<text x="59.1" y="148.3">5</text>
<text x="28.6" y="153.4">4</text>
<text x="59.1" y="153.4">1</text>
<text x="28.6" y="158.5">2</text>
<text x="59.1" y="163.6">3</text>
<text x="118.3" y="177.5">P3</text>
<text x="118.3" y="175">P5</text>
<text x="148.7" y="175">P4</text>
<text x="118.3" y="182.6">P7</text>
<text x="118.3" y="185.2">P8</text>
<text x="148.7" y="182.6">P9</text>
<text x="118.3" y="187.7">P1</text>
<text x="118.3" y="190.2">P2</text>
<text x="148.2" y="187.7">SH1</text>
<text x="148.7" y="190.2">P6</text>
<text x="150.2" y="187.7">2</text>
</g>
<g font-size="1.4" fill="#006464">
<text x="186.4" y="23.6">01</text>
<text x="197.5" y="23.6">02</text>
<text x="32.8" y="28.7">H0/GND</text>
<text x="186.4" y="26.1">03</text>
<text x="186.4" y="28.7">05</text>
<text x="197.5" y="26.1">04</text>
<text x="197.5" y="28.7">06</text>
<text x="32.8" y="32.5">H1/GND</text>
<text x="186.4" y="31.2">07</text>
<text x="186.4" y="33.8">09</text>
<text x="197.5" y="31.2">08</text>
<text x="197.5" y="33.8">10</text>
<text x="32.8" y="36.3">H2/GND</text>
<text x="32.8" y="40.1">H3/GND</text>
<text x="32.8" y="54.1">P102/SDA</text>
<text x="32.8" y="57.9">P103/SCL</text>
<text x="144.9" y="57.9">SWCLK</text>
<text x="145.2" y="54.1">SWDIO</text>
<text x="32.8" y="61.7">P00/XL1</text>
<text x="32.8" y="65.5">P01/XL2</text>
<text x="141.2" y="61.7">P21/RESET</text>
<text x="142.1" y="65.5">P030/LED</text>
<text x="32.8" y="69.3">P004/AIN0</text>
<text x="142.7" y="69.3">P11/SWO</text>
<text x="252.1" y="70.6">VDDIO</text>
<text x="253.6" y="68">VDD</text>
<text x="32.8" y="73.1">P005/AIN1</text>
<text x="32.8" y="76.9">P002/NFC1</text>
<text x="139.1" y="73.1">P009/BUTTON</text>
<text x="146.8" y="76.9">GND</text>
<text x="218.2" y="75.7">INT2/FSYNC/CLKIN</text>
<text x="249.9" y="75.7">INT1/INT</text>
<text x="32.8" y="80.7">P003/NFC2</text>
<text x="147" y="80.7">VDD</text>
<text x="218.2" y="80.7">AP_CS</text>
<text x="218.2" y="83.3">AP_SCL/AP_SCLK</text>
<text x="251" y="80.7">RESV_2</text>
<text x="251" y="83.3">RESV_3</text>
<text x="218.2" y="88.4">AP_SDO/AP_AD0</text>
<text x="218.2" y="85.8">AP_SDA/AP_SDIO/AP_SDI</text>
<text x="250.1" y="85.8">RESV_10</text>
<text x="250.1" y="88.4">RESV_11</text>
<text x="35" y="94.2" transform="rotate(-90 35 94.2)">Z0/P109</text>
<text x="37.6" y="94.2" transform="rotate(-90 37.6 94.2)">Z1/P110</text>
<text x="40.1" y="94.2" transform="rotate(-90 40.1 94.2)">Z2/P111</text>
<text x="42.6" y="94.2" transform="rotate(-90 42.6 94.2)">Z3/P112</text>
<text x="45.2" y="94.2" transform="rotate(-90 45.2 94.2)">Z4/P113</text>
<text x="47.7" y="94.2" transform="rotate(-90 47.7 94.2)">Z5/P114</text>
<text x="50.3" y="94.2" transform="rotate(-90 50.3 94.2)">Z6/P115</text>
<text x="52.8" y="94.2" transform="rotate(-90 52.8 94.2)">A0/VSS1</text>
<text x="55.3" y="94.2" transform="rotate(-90 55.3 94.2)">A1/P006</text>
<text x="57.9" y="94.2" transform="rotate(-90 57.9 94.2)">A2/P007</text>
<text x="60.4" y="94.2" transform="rotate(-90 60.4 94.2)">A3/P008</text>
<text x="63" y="94.2" transform="rotate(-90 63 94.2)">A4/P016</text>
<text x="65.5" y="94.2" transform="rotate(-90 65.5 94.2)">A5/P100</text>
<text x="68" y="94.2" transform="rotate(-90 68 94.2)">A6/P018</text>
<text x="70.6" y="94.2" transform="rotate(-90 70.6 94.2)">B0/VSS2</text>
<text x="73.1" y="94.2" transform="rotate(-90 73.1 94.2)">B1/P019-RTS</text>
<text x="75.7" y="94.2" transform="rotate(-90 75.7 94.2)">B2/P017</text>
<text x="78.2" y="94.2" transform="rotate(-90 78.2 94.2)">B3/P014</text>
<text x="80.7" y="94.2" transform="rotate(-90 80.7 94.2)">B4/P015</text>
<text x="83.3" y="94.2" transform="rotate(-90 83.3 94.2)">B5/P012</text>
<text x="85.8" y="94.2" transform="rotate(-90 85.8 94.2)">B6/P103</text>
<text x="88.4" y="94.2" transform="rotate(-90 88.4 94.2)">C0/VSS3</text>
<text x="90.9" y="94.2" transform="rotate(-90 90.9 94.2)">C1/P031</text>
<text x="93.4" y="94.2" transform="rotate(-90 93.4 94.2)">C2/P021-CTS</text>
<text x="96" y="94.2" transform="rotate(-90 96 94.2)">C3/P024</text>
<text x="98.5" y="94.2" transform="rotate(-90 98.5 94.2)">C4/P023</text>
<text x="101.1" y="94.2" transform="rotate(-90 101.1 94.2)">C5/P020-TX</text>
<text x="103.6" y="94.2" transform="rotate(-90 103.6 94.2)">C6/P025</text>
<text x="106.1" y="94.2" transform="rotate(-90 106.1 94.2)">D0/VSS4</text>
<text x="108.7" y="94.2" transform="rotate(-90 108.7 94.2)">D1/P026</text>
<text x="111.2" y="94.2" transform="rotate(-90 111.2 94.2)">D2/P027</text>
<text x="113.8" y="94.2" transform="rotate(-90 113.8 94.2)">D3/P028</text>
<text x="116.3" y="94.2" transform="rotate(-90 116.3 94.2)">D4/P029</text>
<text x="118.8" y="94.2" transform="rotate(-90 118.8 94.2)">D5/P022-RX</text>
<text x="121.4" y="94.2" transform="rotate(-90 121.4 94.2)">D6/P101</text>
<text x="123.9" y="94.2" transform="rotate(-90 123.9 94.2)">E0/P104</text>
<text x="126.5" y="94.2" transform="rotate(-90 126.5 94.2)">E1/P105</text>
<text x="129" y="94.2" transform="rotate(-90 129 94.2)">E2/P106</text>
<text x="131.5" y="94.2" transform="rotate(-90 131.5 94.2)">E3/P107</text>
<text x="134.1" y="94.2" transform="rotate(-90 134.1 94.2)">E4/D+</text>
<text x="136.6" y="94.2" transform="rotate(-90 136.6 94.2)">E5/D-</text>
<text x="139.2" y="94.2" transform="rotate(-90 139.2 94.2)">E6/P010</text>
<text x="141.7" y="94.2" transform="rotate(-90 141.7 94.2)">F3/P018</text>
<text x="144.2" y="94.2" transform="rotate(-90 144.2 94.2)">F4/VDDH</text>
<text x="146.8" y="94.2" transform="rotate(-90 146.8 94.2)">F5/DCCH</text>
<text x="149.3" y="94.2" transform="rotate(-90 149.3 94.2)">F6/VBUS</text>
<text x="251" y="90.9">RESV_7</text>
<text x="253.4" y="96">GND</text>
<text x="53" y="149.3">VDD</text>
<text x="32.8" y="154.4">CLOCK</text>
<text x="52.3" y="154.4">DATA</text>
<text x="32.8" y="159.5">SELECT</text>
<text x="52.8" y="164.6">GND</text>
<text x="122.9" y="178.5">CMD</text>
<text x="122.9" y="176">CLK</text>
<text x="143.1" y="176">VDD</text>
<text x="122.9" y="183.6">DAT0</text>
<text x="144" y="183.6">CD</text>
<text x="122.9" y="188.7">DAT2</text>
<text x="122.9" y="191.2">CD/DAT3</text>
<text x="122.9" y="186.2">DAT1</text>
<text x="140.8" y="188.7">SHIELD</text>
<text x="143.2" y="191.2">VSS</text>
</g>
<g font-size="1.4" fill="#840000">
<text x="74.6" y="42.2">H0</text>
<text x="83.2" y="42.2">H1</text>
<text x="91.8" y="42.2">H2</text>
<text x="100.4" y="42.2">H3</text>
<text x="67.7" y="49.8">Z0</text>
<text x="75.8" y="49.8">A0</text>
<text x="83.7" y="49.8">B0</text>
<text x="91.6" y="49.8">C0</text>
<text x="99.6" y="49.8">D0</text>
<text x="107.7" y="49.8">E0</text>
<text x="67.7" y="54.8">Z1</text>
<text x="67.7" y="59.8">Z2</text>
<text x="75.8" y="54.8">A1</text>
<text x="75.8" y="59.8">A2</text>
<text x="83.7" y="54.8">B1</text>
<text x="83.7" y="59.8">B2</text>
<text x="91.6" y="54.8">C1</text>
<text x="91.6" y="59.8">C2</text>
<text x="99.6" y="54.8">D1</text>
<text x="99.6" y="59.8">D2</text>
<text x="107.7" y="54.8">E1</text>
<text x="107.7" y="59.8">E2</text>
<text x="67.7" y="64.8">Z3</text>
<text x="75.8" y="64.8">A3</text>
<text x="83.7" y="64.8">B3</text>
<text x="91.6" y="64.8">C3</text>
<text x="99.6" y="64.8">D3</text>
<text x="107.7" y="64.8">E3</text>
<text x="115.7" y="64.7">F3</text>
<text x="67.7" y="69.8">Z4</text>
<text x="75.8" y="69.8">A4</text>
<text x="83.7" y="69.8">B4</text>
<text x="91.6" y="69.8">C4</text>
<text x="99.6" y="69.8">D4</text>
<text x="107.7" y="69.8">A4</text>
<text x="115.7" y="69.8">F4</text>
<text x="67.7" y="74.8">Z5</text>
<text x="75.8" y="74.8">A5</text>
<text x="83.7" y="74.8">B5</text>
<text x="91.6" y="74.8">C5</text>
<text x="99.6" y="74.8">D5</text>
<text x="107.7" y="74.8">E5</text>
<text x="115.7" y="74.8">F5</text>
<text x="67.7" y="79.8">Z6</text>
<text x="75.8" y="79.8">A6</text>
<text x="83.7" y="79.8">B6</text>
<text x="91.6" y="79.8">C6</text>
<text x="99.6" y="79.8">D6</text>
<text x="107.7" y="79.8">E6</text>
<text x="115.7" y="79.8">F6</text>
</g>
</svg>
